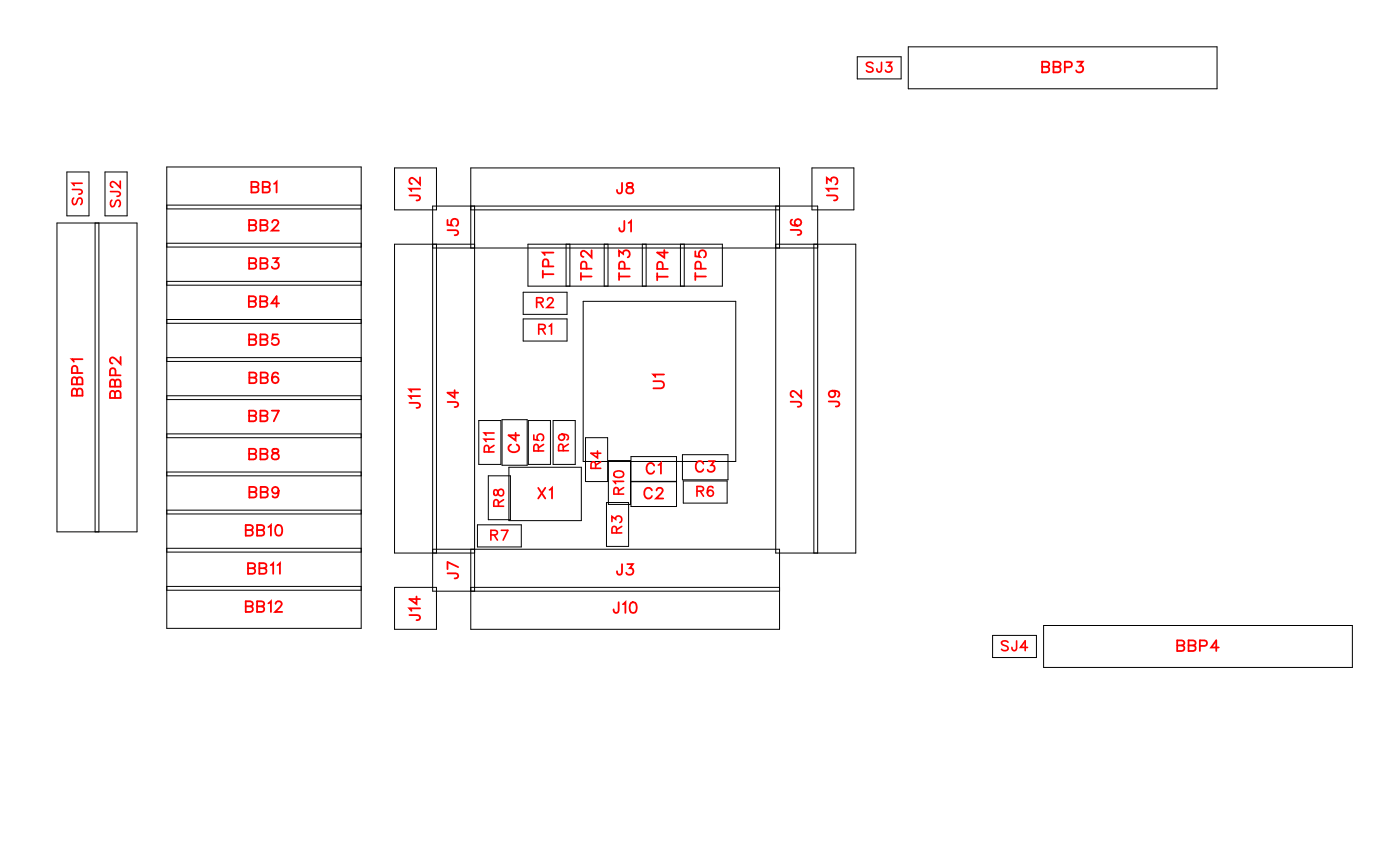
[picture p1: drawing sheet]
<svg xmlns="http://www.w3.org/2000/svg" width="93mm" height="57mm" viewBox="0 0 93 57" stroke-linecap="round" stroke-linejoin="round" font-family="sans-serif">
<g fill="none" stroke="#000" stroke-width=".07">
<path d="M3.8 14.9h5.3v20.5h-5.3zM4.5 11.5h1.4v2.9h-1.4zM6.3 14.9v20.5M6.6 14.9v20.5M7 11.5h1.5v2.9h-1.5zM11.1 11.1h13v30.8h-13zM11.1 13.9h13M11.1 16.5h13M11.1 13.7h13M11.1 19h13M11.1 16.2h13M11.1 18.7h13"/>
<path d="M26.3 11.2h2.8v2.8h-2.8zM28.8 16.5h25.7M29.1 16.3v20.5M31.4 16.5v-5.3h20.5v5.3M31.4 14h20.5M31.6 16.3h-5.3v20.5h5.3M31.6 13.7v25.7M34.9 19.5h2.9v1.4h-2.9zM35.2 16.3h12.9v2.8h-12.9zM37.7 16.3v2.8M38 16.3v2.8M40.3 16.3v2.8"/>
<path d="M40.5 16.3v2.8M42.8 16.3v2.8M43.1 16.3v2.8M45.3 16.3v2.8M45.6 16.3v2.8M51.7 13.7v23.1h5.3v-20.5h-5.3M54.1 11.2h2.8v2.8h-2.8zM54.2 16.3v20.5M57.1 3.8h2.9v1.5h-2.9zM60.5 3.1h20.6v2.8h-20.6zM11.1 29.2h13M11.1 31.7h13"/>
<path d="M11.1 21.5h13M11.1 24.1h13M11.1 21.3h13M11.1 26.6h13M11.1 23.8h13M11.1 26.4h13M11.1 28.9h13M11.1 34.2h13M11.1 31.4h13M11.1 36.8h13M11.1 34h13M11.1 39.3h13"/>
<path d="M11.1 36.5h13M11.1 39.1h13M26.3 39.1h2.8v2.8h-2.8zM28.8 36.6h23.1v5.3h-20.5v-5.3M31.4 39.1h20.5M31.8 35h2.9v1.4h-2.9zM31.9 28h1.5v2.9h-1.5zM32.5 31.7h1.5v2.9h-1.5zM33.5 28h1.6v3h-1.6zM33.9 31.1h4.8v3.6h-4.8zM34.9 21.2h2.9v1.5h-2.9zM35.2 28h1.5v2.9h-1.5z"/>
<path d="M36.9 28h1.4v2.9h-1.4zM38.9 20.1h10.1v10.6h-10.1zM39 29.2h1.5v2.9h-1.5zM40.4 33.5h1.5v2.9h-1.5zM40.5 30.7h1.5v2.9h-1.5zM42 30.4h3.1v3.3h-3.1zM42 32.1h3.1M45.5 30.3h3v1.7h-3zM45.5 32h3v1.5h-3zM54.5 36.8v-23.1h-25.7v25.7h23.1M66.1 42.3h3v1.5h-3zM69.5 41.7h20.6v2.8h-20.6z"/>
</g>
<g fill="none" stroke="#f00" stroke-width=".12">
<path d="M16.6 15l.4 .1 .1 .1-.2 .2h-.3v-.7h.4l.1 .2-.2 .1M16.6 17.5l.4 .1 .1 .2-.2 .1h-.3v-.7l.4 .1 .1 .1-.2 .1M16.8 12.5h.4v.2l-.1 .1h-.3v-.7l.4 .1v.1l-.1 .2M17.4 15l.4 .1v.1l-.1 .2h-.3v-.7h.4v.2l-.1 .1M17.4 17.5l.4 .1v.2l-.1 .1h-.3v-.7l.4 .1v.2h-.1M17.5 12.5h.4l.1 .2-.2 .1h-.3v-.7l.4 .1v.2l-.1 .1M18.1 14.8l.2-.1h.1l.1 .1-.1 .2-.3 .4h.5M18.2 17.2h.3l-.2 .3a.24 .24 0 0 1 .2 .3 .24 .24 0 0 1-.4 0M18.3 12.2l.1-.1v.7M27.3 13l.6 .1 .1 .2-.2 .1M28 12.6h-.7l.1 .1M28 11.8v.5l-.3-.4-.3-.1-.1 .2v.1l.2 .2"/>
<path d="M29.8 15.3l.7 .1v.2l-.2 .1M29.8 14.6v.4h.3a.25 .25 0 0 1 0-.4 .25 .25 0 0 1 .4 .1 .25 .25 0 0 1-.1 .4M36.2 18.3h.7M36.2 18v.5M36.5 17.7v-.4h-.3v.4h.7M36.9 16.8h-.7l.1 .2M38.7 18.4h.7M38.7 18.2v.5M39.1 17.9l-.1-.4h-.2l-.1 .4h.7M39.4 16.7v.4l-.3-.3-.3-.1-.1 .1v.2l.2 .1M41.3 17.1v-.4l.2 .2a.24 .24 0 0 1 .4-.2 .24 .24 0 0 1-.1 .4M41.3 18.4h.7"/>
<path d="M41.3 18.2v.5M41.4 12.2v.6l-.2 .1-.1-.2M41.6 14.7v.7h-.3v-.2M41.6 17.9v-.4h-.3v.4h.7M41.8 12.2v.2l.3 .1 .1 .2a.24 .24 0 0 1-.2 .2 .24 .24 0 0 1-.3-.2l.5-.4-.1-.1zM41.9 14.9l.1-.2v.7M43.8 18.4h.7M43.8 18.2v.5M44.2 17.9l-.1-.4h-.2l-.1 .4h.7M44.3 16.7v.5l-.5-.4h.7M46.3 16.7v.4h.3a.25 .25 0 0 1 0-.4 .25 .25 0 0 1 .4 .1 .25 .25 0 0 1-.1 .3M46.3 18.4h.7"/>
<path d="M46.3 18.2v.5M46.7 17.9v-.4h-.3l-.1 .4h.7M52.7 15.3h.6l.1 .3-.2 .1M52.8 14.6l-.1 .1a.35 .35 0 0 0 .3 .4 .35 .35 0 0 0 .4-.3 .22 .22 0 0 0-.2-.2 .22 .22 0 0 0-.2 .2 .22 .22 0 0 0 .2 .2M55.1 13l.6 .1 .1 .2-.2 .1M55.1 12.2v-.4l.3 .2a.24 .24 0 0 1 .3-.1 .24 .24 0 0 1 0 .4M55.8 12.6h-.7l.1 .1M69.4 4.4l.5 .1v.2l-.2 .1h-.3v-.7l.5 .1v.1l-.2 .1M70.2 4.4l.4 .1 .1 .2-.2 .1h-.3v-.7l.4 .1v.2h-.1M70.9 4.5l.5-.1v-.2l-.5-.1v.7M71.8 4.1h.3l-.2 .3a.24 .24 0 0 1 .2 .4 .24 .24 0 0 1-.4-.1M5.1 26.1l-.1-.2h-.1l-.1 .5h.7v-.3l-.1-.2-.2 .1-.1 .4"/>
<path d="M5.1 25.3v-.1h-.2l-.1 .4h.7v-.3l-.1-.2-.2 .1-.1 .4M5.2 24.8l-.1-.4h-.2l-.1 .4h.7M5.5 23.9h-.7l.1 .2M7.7 26.2l-.2-.2-.1 .1-.1 .4h.7v-.3l-.1-.2-.2 .1v.4M7.7 25.5l-.1-.2h-.2l-.1 .5h.7v-.3l-.1-.2-.2 .1v.4M7.7 25v-.4h-.3l-.1 .4h.7M8 23.8v.4l-.3-.3-.2-.1-.2 .1v.2l.2 .1M16.4 35.3l.4 .1v.1l-.1 .2h-.3v-.7h.4v.2l-.1 .1M16.5 37.9h.5v.2l-.2 .1h-.3v-.7l.5 .1v.1l-.2 .2M16.6 20.1h.4l.1 .2-.2 .1h-.3v-.7l.4 .1 .1 .1-.2 .2M16.6 22.6l.4 .1 .1 .1-.2 .2h-.3v-.7h.4l.1 .2-.2 .1M16.6 27.7l.4 .1 .1 .1-.2 .2h-.3v-.7h.4l.1 .2-.2 .1"/>
<path d="M16.6 30.2l.4 .1 .1 .2-.2 .1h-.3v-.7l.4 .1 .1 .1-.2 .1M16.6 25.2h.5v.2l-.2 .1h-.3v-.7l.5 .1v.1l-.2 .2M16.6 32.8h.5v.2l-.2 .1h-.3v-.7l.5 .1v.1l-.2 .2M17.1 35.3l.5 .1v.1l-.2 .2h-.3v-.7h.5v.2l-.2 .1M17.3 37.9h.4l.1 .2-.2 .1h-.3v-.7l.4 .1v.2l-.1 .1M17.3 20.1h.5v.2l-.2 .1h-.3v-.7l.5 .1v.2l-.2 .1M17.4 22.6l.4 .1v.1l-.1 .2h-.3v-.7h.4v.2l-.1 .1M17.4 27.7l.4 .1v.1l-.1 .2h-.3v-.7h.4v.2l-.1 .1M17.4 30.2l.4 .1v.2l-.1 .1h-.3v-.7l.4 .1v.2h-.1M17.4 25.2h.4v.2l-.1 .1h-.3v-.7l.4 .1v.2l-.1 .1M17.4 32.8h.4v.2l-.1 .1h-.3v-.7l.4 .1v.2l-.1 .1M17.9 35.1l.2-.1v.7"/>
<path d="M18 37.6l.2-.1v.7M18.1 27.4h.5l-.4 .7M18.2 29.9v.2l.3 .1 .1 .2a.24 .24 0 0 1-.3 .2 .24 .24 0 0 1-.2-.2l.4-.3v-.2zM18.4 35h.1a.37 .37 0 0 1 .3 .3 .37 .37 0 0 1-.3 .4 .45 .45 0 0 1-.1-.7zM18.5 37.6l.2-.1v.7M18.5 22.3h-.3l-.1 .3a.25 .25 0 0 1 .4 0 .25 .25 0 0 1 0 .3 .25 .25 0 0 1-.4-.1M18.5 24.9v-.1a.35 .35 0 0 0-.4 .3 .35 .35 0 0 0 .2 .4 .22 .22 0 0 0 .3-.2 .22 .22 0 0 0-.2-.2 .22 .22 0 0 0-.3 .2M18.6 32.7a.22 .22 0 0 1-.3 .2 .22 .22 0 0 1-.1-.4 .22 .22 0 0 1 .3 0l.1 .2a.34 .34 0 0 1-.3 .4l-.1-.1M18.6 20.2h-.5l.3-.5v.7M27.3 26.8l.6 .1 .1 .2-.2 .1M27.8 39.7v.5l-.5-.3h.7M28 26.4h-.7l.1 .2"/>
<path d="M28 25.9h-.7l.1 .2M29.8 26.8h.7v.2l-.2 .1M29.8 38.2h.7v.3h-.2M30.3 26v.5l-.5-.3h.7M30.5 37.8l-.7-.4v.5M34.1 29.6a.26 .26 0 0 0-.2 .3 .26 .26 0 0 0 .3 .2h.1a.26 .26 0 0 0 .3-.2 .26 .26 0 0 0-.2-.3M34.4 28.8v.5l-.5-.3h.7M35.9 32.5l.4 .7M36.3 32.5l-.4 .7M36.6 32.6l.2-.1v.7M41.4 37.6v.6l-.2 .1-.1-.2M41.8 37.6h.4l-.2 .2a.24 .24 0 0 1 .1 .4 .24 .24 0 0 1-.4 0"/>
<path d="M43.4 32.7a.26 .26 0 0 0-.3-.2 .26 .26 0 0 0-.2 .3v.1a.26 .26 0 0 0 .2 .3 .26 .26 0 0 0 .3-.2M43.5 25.4h.5l.2 .2-.1 .2-.6 .1M43.6 31a.26 .26 0 0 0-.3-.2 .26 .26 0 0 0-.2 .3v.2a.26 .26 0 0 0 .2 .3 .26 .26 0 0 0 .3-.2M43.8 32.7l.1-.2h.1l.2 .1-.1 .3-.4 .3h.5M43.9 31l.1-.2v.8M44.2 24.9h-.7l.2 .2M46.9 30.9a.26 .26 0 0 0-.3-.2 .26 .26 0 0 0-.2 .3v.2a.26 .26 0 0 0 .2 .2 .26 .26 0 0 0 .3-.1M47.2 30.7h.4l-.2 .3a.24 .24 0 0 1 .2 .4 .25 .25 0 0 1-.5-.1M52.7 26.8h.6l.1 .2-.2 .1M53.4 26v.5l-.3-.4-.3-.1-.1 .2v.1l.2 .1M55.2 26.7l.7 .1v.2l-.2 .1M55.5 26a.22 .22 0 0 1 .1 .3 .22 .22 0 0 1-.3 .1 .22 .22 0 0 1 0-.3l.2-.1a.34 .34 0 0 1 .4 .3l-.1 .1"/>
<path d="M16.4 40.4l.4 .1v.1l-.1 .2h-.3v-.7h.4v.2l-.1 .1M17.1 40.4l.5 .1v.1l-.2 .2h-.3v-.7h.5v.2l-.2 .1M17.9 40.2l.2-.1v.7M18.4 40.2l.1-.1h.1l.2 .1-.1 .2-.4 .4h.5M27.3 41h.6l.1 .2-.2 .1M28 40.5h-.7l.1 .2M41.2 40.1v.7h-.2l-.1-.2M41.5 40.3l.2-.2v.7M42.1 40.2l.1-.1a.37 .37 0 0 1 .2 .4 .37 .37 0 0 1-.2 .3 .45 .45 0 0 1-.1-.6zM78.4 43l.5 .1v.1l-.2 .2h-.3v-.7h.5v.2l-.2 .1M79.2 43l.4 .1 .1 .1-.2 .2h-.3v-.7h.4v.2l-.1 .1M79.9 43h.5v-.3h-.5v.7"/>
<path d="M81.2 43.1h-.5l.3-.4v.7"/>
</g>
<g fill="none" stroke="#f00" stroke-width=".11">
<path d="M4.8 12.6l.6 .1v.2h-.1M4.9 13.2l-.1 .1 .1 .3h.2l.1-.3 .2-.1 .1 .1-.1 .3M5.5 12.2h-.7l.1 .2M7.4 12.8h.6v.2l-.2 .1M7.5 13.3l-.1 .2 .1 .3 .1-.1 .2-.4 .2 .2-.1 .3M8 12.1v.4l-.5-.4-.1 .2 .1 .2M36.5 20l.1-.2 .3 .2-.4 .5h.4M58.2 4.2l-.2-.1-.3 .1 .1 .2 .4 .2-.2 .2-.3-.1M58.7 4.1v.6l-.2 .1-.1-.2M59.1 4.1h.3l-.2 .3a.22 .22 0 0 1 .2 .3 .22 .22 0 0 1-.4 0M32.6 30.1l-.1-.4h-.2v.4h.6M32.7 35.6h.4v-.2l-.4-.1v.7"/>
<path d="M32.9 29.3h-.6l.1 .1M32.9 28.8h-.6l.1 .2M32.9 29.7l-.3 .2M32.9 35.6l.2 .4M32.9 32.7v.3h.2l.2-.4a.22 .22 0 0 1 .3 .2 .22 .22 0 0 1-.3 .2l-.2-.3zM33.2 33.7v-.4h-.2l-.1 .4h.7M33.4 35.3h.4l-.3 .7M33.6 33.3l-.4 .2M35.6 29v.3h.2a.23 .23 0 0 1 0-.3 .23 .23 0 0 1 .4 0 .23 .23 0 0 1-.1 .3M35.8 20.1h.3l.1-.2-.4-.1v.7M35.9 30l-.1-.3-.2-.1v.4h.6M35.9 21.9h.4v-.2l-.4-.1v.7"/>
<path d="M36 20.1l.2 .4M36.1 21.9l.2 .4M36.2 29.6l-.3 .2M36.6 21.7l.1-.1v.7M37.4 28.9a.2 .2 0 0 1 .2 .3 .2 .2 0 0 1-.3 .1 .2 .2 0 0 1 0-.3l.1-.1a.31 .31 0 0 1 .5 .3l-.1 .1M37.5 30v-.4h-.2l-.1 .4h.7M37.9 29.6l-.4 .2M39.7 31.2v-.4h-.3v.4h.6M39.8 30v.5l-.4-.3h.6M40 30.8l-.3 .2M40.8 34.7v-.3l.2 .2a.22 .22 0 0 1 .4-.2 .22 .22 0 0 1-.1 .4M40.9 31.5a.32 .32 0 0 1 .4-.2 .32 .32 0 0 1 .2 .4 .32 .32 0 0 1-.4 .1 .32 .32 0 0 1-.2-.3z"/>
<path d="M41.1 35.5v-.4h-.3v.4h.6M41.2 32.9v-.4h-.2l-.1 .4h.7M41.4 35.1l-.3 .2M41.6 32.1h-.7l.1 .1M41.6 32.5l-.4 .2M46.4 32.7h.4v-.2l-.4-.1v.7M46.7 32.7l.2 .4M47.5 32.5v-.1a.32 .32 0 0 0-.4 .3 .32 .32 0 0 0 .2 .4 .2 .2 0 0 0 .2-.2 .2 .2 0 0 0-.1-.2 .2 .2 0 0 0-.3 .1M67.2 42.8l-.2-.1-.3 .1 .1 .1 .4 .3-.2 .1h-.3M67.7 42.7v.6h-.2l-.1-.2M68.5 43.1h-.5l.3-.4v.6"/>
</g>
<g font-size="1.2" fill="#fff">
<text x="69.4" y="5.1">BBP3</text>
<text x="16.5" y="15.7">BB2</text>
<text x="16.7" y="13.1">BB1</text>
<text x="28.3" y="13.4" transform="rotate(-90 28.3 13.4)">J12</text>
<text x="30.8" y="15.7" transform="rotate(-90 30.8 15.7)">J5</text>
<text x="41" y="13.2">J8</text>
<text x="41.2" y="15.7">J1</text>
<text x="53.7" y="15.7" transform="rotate(-90 53.7 15.7)">J6</text>
<text x="56.1" y="13.4" transform="rotate(-90 56.1 13.4)">J13</text>
<text x="16.5" y="20.7">BB4</text>
<text x="16.5" y="18.2">BB3</text>
<text x="16.5" y="23.3">BB5</text>
<text x="37.2" y="18.6" transform="rotate(-90 37.2 18.6)">TP1</text>
<text x="39.7" y="18.7" transform="rotate(-90 39.7 18.7)">TP2</text>
<text x="42.3" y="18.7" transform="rotate(-90 42.3 18.7)">TP3</text>
<text x="44.8" y="18.7" transform="rotate(-90 44.8 18.7)">TP4</text>
<text x="47.3" y="18.7" transform="rotate(-90 47.3 18.7)">TP5</text>
<text x="5.8" y="26.4" transform="rotate(-90 5.8 26.4)">BBP1</text>
<text x="8.3" y="26.6" transform="rotate(-90 8.3 26.6)">BBP2</text>
<text x="16.5" y="28.4">BB7</text>
<text x="16.6" y="25.8">BB6</text>
<text x="28.3" y="27.2" transform="rotate(-90 28.3 27.2)">J11</text>
<text x="30.8" y="27.2" transform="rotate(-90 30.8 27.2)">J4</text>
<text x="44.5" y="25.9" transform="rotate(-90 44.5 25.9)">U1</text>
<text x="53.7" y="27.2" transform="rotate(-90 53.7 27.2)">J2</text>
<text x="56.2" y="27.1" transform="rotate(-90 56.2 27.1)">J9</text>
<text x="16.3" y="36">BB10</text>
<text x="16.5" y="30.9">BB8</text>
<text x="16.6" y="33.4">BB9</text>
<text x="34.9" y="30.2" transform="rotate(-90 34.9 30.2)">C4</text>
<text x="35.8" y="33.5">X1</text>
<text x="42.9" y="33.5">C2</text>
<text x="43" y="31.9">C1</text>
<text x="46.3" y="31.7">C3</text>
<text x="16.3" y="41.1">BB12</text>
<text x="16.5" y="38.5">BB11</text>
<text x="28.3" y="41.4" transform="rotate(-90 28.3 41.4)">J14</text>
<text x="30.8" y="38.6" transform="rotate(-90 30.8 38.6)">J7</text>
<text x="40.8" y="41.1">J10</text>
<text x="41" y="38.6">J3</text>
<text x="78.4" y="43.7">BBP4</text>
</g>
<g font-size="1.1" fill="#fff">
<text x="57.7" y="5.1">SJ3</text>
<text x="5.7" y="13.7" transform="rotate(-90 5.7 13.7)">SJ1</text>
<text x="8.3" y="13.8" transform="rotate(-90 8.3 13.8)">SJ2</text>
<text x="35.7" y="20.8">R2</text>
<text x="35.8" y="22.5">R1</text>
<text x="33.2" y="30.2" transform="rotate(-90 33.2 30.2)">R11</text>
<text x="33.8" y="33.8" transform="rotate(-90 33.8 33.8)">R8</text>
<text x="36.5" y="30.1" transform="rotate(-90 36.5 30.1)">R5</text>
<text x="38.1" y="30.1" transform="rotate(-90 38.1 30.1)">R9</text>
<text x="40.3" y="31.3" transform="rotate(-90 40.3 31.3)">R4</text>
<text x="41.7" y="35.6" transform="rotate(-90 41.7 35.6)">R3</text>
<text x="41.8" y="33" transform="rotate(-90 41.8 33)">R10</text>
<text x="46.4" y="33.3">R6</text>
<text x="32.7" y="36.3">R7</text>
<text x="66.7" y="43.6">SJ4</text>
</g>
</svg>
